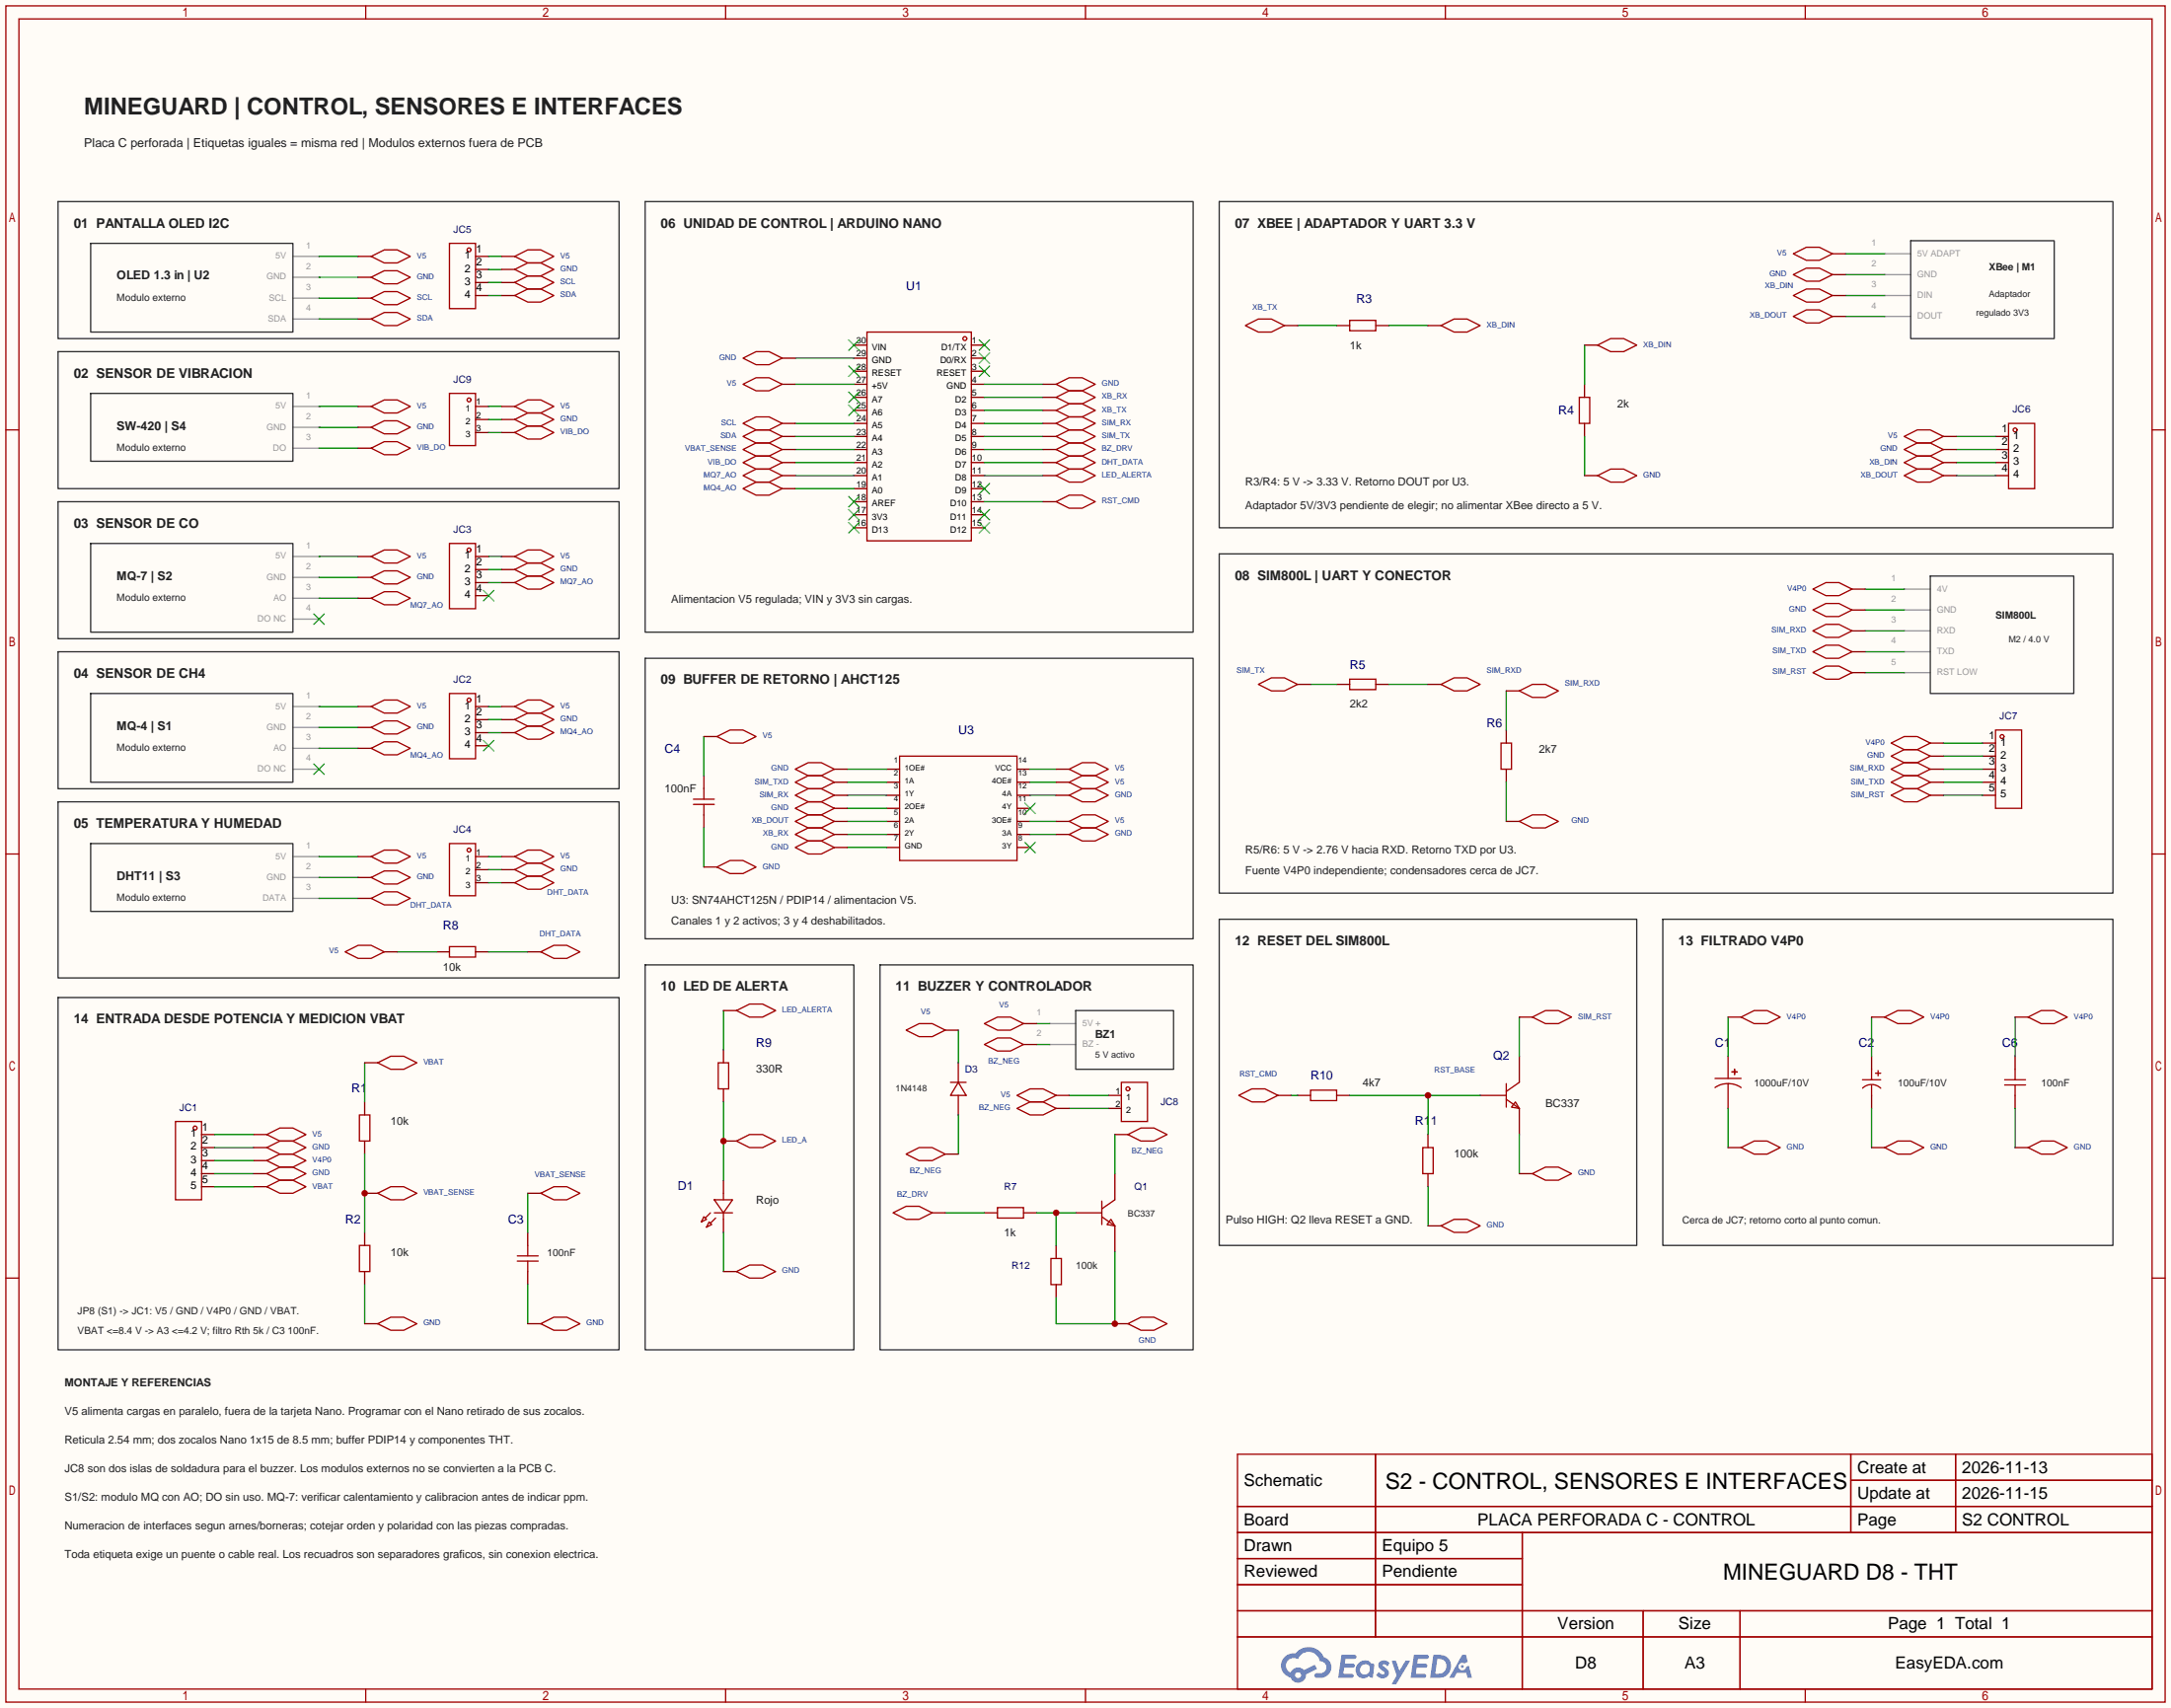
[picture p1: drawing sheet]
<svg xmlns="http://www.w3.org/2000/svg" width="423mm" height="332mm" viewBox="0 0 423 332" stroke-linecap="round" stroke-linejoin="round" font-family="sans-serif">
<path d="M0 0h422.7v332.5h-422.7z" fill="#fffcf7"/>
<g fill="none" stroke="#a10000" stroke-width=".25">
<path d="M1.1 1.1h420.4v330.2h-420.4zM3.7 3.7h415.3v325.1h-415.3zM71.2 1.1v2.6M141.3 1.1v2.6M211.3 1.1v2.6M281.4 1.1v2.6M351.5 1.1v2.6M1.1 83.7h2.6M419 83.7h2.5M1.1 166.2h2.6M419 166.2h2.5M1.1 248.8h2.6"/>
<path d="M419 248.8h2.5M240.9 283.1h178.1v45.7h-178.1zM240.9 293.2h178.1M240.9 298.3h178.1M267.8 283.1v35.5M296.4 298.3v30.5M360.3 283.1v15.2M360.3 288.2h58.7M380.7 283.1v15.2M240.9 303.4h55.5M240.9 313.6h178.1M240.9 308.5h55.5"/>
<path d="M240.9 318.6h178.1M319.9 313.6v15.2M338.8 313.6v15.2M71.2 328.8v2.5M141.3 328.8v2.5M211.3 328.8v2.5M281.4 328.8v2.5M351.5 328.8v2.5"/>
</g>
<g fill="#5487ff">
<path d="M268.7 323.5a1.3 1.3 0 0 1 1.8 .3l-.4 .6a.54 .54 0 0 0-.9-.2l.1 .2a1.58 1.58 0 0 1 1.1 1.5 1.43 1.43 0 0 1-2.5 .2l.5-.6a.64 .64 0 0 0 .5 .5 .64 .64 0 0 0 .7-.3l-.2-.3a1.35 1.35 0 0 1-.9-1.7z"/>
<path d="M270.9 323.3h.9l.6 2 1.2-2h.9l-2.7 4.5h-.9l1-1.6z"/>
<path d="M261.2 322.1h1.6a1.31 1.31 0 0 1 1.2 .2 .4 .4 0 0 1-.3 .6h-1.8l-.1 1h1.6a.4 .4 0 0 1 .4 .4 .4 .4 0 0 1-.4 .3h-1.7l-.2 1.2h.8a1.23 1.23 0 0 1 1.2 .2 .39 .39 0 0 1-.3 .6h-2.7z"/>
<path d="M275.3 322.1h1.6a1.32 1.32 0 0 1 1.2 .2 .39 .39 0 0 1-.3 .6h-1.8l-.1 1h1.6a.4 .4 0 0 1 .4 .4 .4 .4 0 0 1-.4 .3h-1.7l-.2 1.2h.8a1.23 1.23 0 0 1 1.2 .2 .39 .39 0 0 1-.3 .6h-2.7z"/>
<path d="M284.7 322.1h.7l.3 1.4-.6 .3a.75 .75 0 0 0-1.1 .3 .75 .75 0 0 0 .5 1.1 .75 .75 0 0 0 .9-.7l.5-.3 .7 2.4h-.9l-.2-.9h-1.9l-.5 .9h-.9z"/>
<path d="M279.1 322.1l-.7 4.5h1.5a2.27 2.27 0 0 0 2.6-2.3 2.27 2.27 0 0 0-2.7-2.2zM279.8 322.9a1.5 1.5 0 0 1 1.8 1.6 1.5 1.5 0 0 1-1.9 1.3h-.3z"/>
<path d="M264.5 323.8a1.6 1.6 0 0 0-.4 2.2 1.6 1.6 0 0 0 2.2 .4l.2-.1 .8 .3 .3-2.5-.2-.2-.5-.1a1.58 1.58 0 0 0-2.4 0zM265.1 324.3a.99 .99 0 0 1 1.6 .3 .99 .99 0 0 1-.9 1.4 .94 .94 0 0 1-1-.6 .94 .94 0 0 1 .3-1.1z"/>
<path d="M250.1 322.5a2.37 2.37 0 0 0 1.2 4.1 1.54 1.54 0 0 0 1.7 .9 1.54 1.54 0 0 0 1.3-1.6l2.1-1-.5-.8-2 1a1.57 1.57 0 0 0-2.6 .5 1.5 1.5 0 0 1-.8-2.1 1.5 1.5 0 0 1 2.2-.5 2.23 2.23 0 0 1 2.3-1.4 2.23 2.23 0 0 1 2 1.8 1.16 1.16 0 0 1 1.2 1.1 1.16 1.16 0 0 1-1.1 1.2h-.6a.47 .47 0 0 0-.6 .4 .47 .47 0 0 0 .4 .5 2.19 2.19 0 0 0 2.4-.8 2.19 2.19 0 0 0 .1-2.5l-1.1-.7a3.2 3.2 0 0 0-5.5-.7l-1.1 .1zM252.1 326.1a.6 .6 0 0 1 1.2 0 .6 .6 0 0 1-1.2 0z"/>
<circle cx="284.7" cy="324.4" r=".28"/>
</g>
<g fill="none" stroke="#a10000" stroke-width=".25">
<path d="M87.5 47.4h5.1v12.7h-5.1zM87.5 76.6h5.1v10.1h-5.1zM168.8 64.6h20.3v40.7h-20.3zM262.8 62.4h5v2h-5zM307.5 77.3h2v5.1h-2zM391 82.4h5.1v12.7h-5.1zM87.5 105.8h5.1v12.7h-5.1zM87.5 135h5.1v12.7h-5.1zM262.8 132.2h5v2h-5zM135 156.6h4.1M135 155.6h4.1M137 153.5v2.1"/>
<path d="M137 156.6v2M175.1 147.2h22.9v20.3h-22.9zM292.2 144.7h2.1v5h-2.1zM388.5 142.1h5.1v15.3h-5.1zM87.5 164.2h5.1v10.2h-5.1zM87.5 184.3h5.1v2h-5.1zM34.2 218.3h5v15.3h-5zM70 217h2v5.1h-2zM139.8 206.9h2.1v5.1h-2.1zM185 210.7h3.1M186.6 210.7l1.5 2.5h-3.1zM218.3 210.7h5.1v7.6h-5.1z"/>
<path d="M255.1 212.2h5.1v2h-5.1zM293.2 214l2.6 1.8M293.2 210.9v4.6M295 214.5l.8 1.3-1.5-.3zM295.8 210.7l-2.6 1.8M333.9 211.7a4.6 4.6 0 0 1 5.1 0M333.9 209.9h5.1M337.2 208.7h1zM337.7 208.2v1zM362.6 210.2h3.5M362.6 211.8a2.54 2.54 0 0 1 3.5 0M364.4 208.2v2"/>
<path d="M364.4 211.2v2M365.1 208.9h1M365.6 208.4v1M390.3 210.2h4M390.3 211.2h4M392.3 208.2v2M392.3 211.2v2M137 236.9l.5 .5-1 .5zM138 237.9l.6 .5-1.1 .5zM138.3 236.1l-1 1M139.1 233.6h3.5l-1.8 2.5zM139.1 236.1h3.5"/>
<path d="M139.3 237.1l-1 1M140.8 232.3v1.3M140.8 236.1v1.3M194.2 235.1h5.1v2h-5.1zM214.5 236.9l2.5 1.7M214.5 233.8v4.6M216.3 237.4l.7 1.2-1.5-.2zM217 233.6l-2.5 1.7M277 223.4h2v5.1h-2zM70 242.4h2v5.1h-2zM100.7 245.5h4.1M100.7 244.5h4.1"/>
<path d="M102.7 242.4v2.1M102.7 245.5v2M204.6 245h2v5.1h-2z"/>
<circle cx="91.3" cy="48.6" r=".38"/>
<circle cx="91.3" cy="77.9" r=".38"/>
<circle cx="187.8" cy="65.9" r=".38"/>
<circle cx="392.3" cy="83.7" r=".38"/>
<circle cx="91.3" cy="107.1" r=".38"/>
<circle cx="91.3" cy="136.3" r=".38"/>
<circle cx="389.8" cy="143.4" r=".38"/>
<circle cx="91.3" cy="165.5" r=".38"/>
<circle cx="38" cy="219.6" r=".38"/>
<circle cx="219.6" cy="212" r=".38"/>
</g>
<g fill="none" stroke="#870000" stroke-width=".25">
<path d="M92.6 49.9h2.5M92.6 52.5h2.5M92.6 55h2.5M92.6 57.5h2.5M92.6 79.1h2.5M166.2 67.2h2.6M166.2 69.7h2.6M166.2 72.3h2.6M166.2 74.8h2.6M166.2 77.3h2.6M166.2 79.9h2.6M189.1 67.2h2.5"/>
<path d="M189.1 69.7h2.5M189.1 72.3h2.5M189.1 74.8h2.5M189.1 77.3h2.5M189.1 79.9h2.5M260.2 63.4h2.6M267.8 63.4h2.6M308.5 74.8v2.5M92.6 81.7h2.5M92.6 84.2h2.5M166.2 82.4h2.6M166.2 85h2.6"/>
<path d="M166.2 87.5h2.6M166.2 90h2.6M166.2 92.6h2.6M166.2 95.1h2.6M166.2 97.7h2.6M189.1 82.4h2.5M189.1 85h2.5M189.1 87.5h2.5M189.1 90h2.5M189.1 92.6h2.5M189.1 95.1h2.5M189.1 97.7h2.5"/>
<path d="M308.5 82.4v2.6M388.5 85h2.5M388.5 87.5h2.5M388.5 90h2.5M388.5 92.6h2.5M92.6 108.3h2.5M92.6 110.9h2.5M92.6 113.4h2.5M92.6 116h2.5M166.2 100.2h2.6M166.2 102.7h2.6M189.1 100.2h2.5"/>
<path d="M189.1 102.7h2.5M92.6 137.5h2.5M260.2 133.2h2.6M267.8 133.2h2.6M92.6 140.1h2.5M92.6 142.6h2.5M92.6 145.2h2.5M137 151v2.5M137 158.6v2.6M172.6 149.7h2.5M172.6 152.3h2.5M172.6 154.8h2.5"/>
<path d="M172.6 157.4h2.5M172.6 159.9h2.5M198 149.7h2.5M198 152.3h2.5M198 154.8h2.5M198 157.4h2.5M198 159.9h2.5M293.2 142.1v2.6M293.2 149.7v2.6M386 144.7h2.5M386 147.2h2.5M386 149.7h2.5"/>
<path d="M386 152.3h2.5M386 154.8h2.5M92.6 166.8h2.5M92.6 169.3h2.5M92.6 171.8h2.5M172.6 162.4h2.5M172.6 165h2.5M198 162.4h2.5M198 165h2.5M85 185.3h2.5M92.6 185.3h2.5M71 214.5v2.5"/>
<path d="M140.8 204.3v2.6M140.8 212v2.5M186.6 206.9v3.8M186.6 213.2v3.8M215.8 213.2h2.5M215.8 215.8h2.5M252.6 213.2h2.5M260.2 213.2h2.6M288.2 213.2h5M295.8 205.6v5.1M295.8 215.8v5.1M336.4 205.6v4.3"/>
<path d="M336.4 210.9v4.9M364.4 205.6v2.6M364.4 213.2v2.6M392.3 205.6v2.6M392.3 213.2v2.6M39.2 220.9h2.6M39.2 223.4h2.6M39.2 225.9h2.6M39.2 228.5h2.6M39.2 231h2.6M71 222.1v2.6M71 239.9v2.5"/>
<path d="M102.7 239.9v2.5M140.8 229.7v2.6M140.8 237.4v2.5M191.6 236.1h2.6M199.3 236.1h2.5M209.4 236.1h5.1M217 228.5v5.1M217 238.6v5.1M278 220.9v2.5M278 228.5v2.5M71 247.5v2.6M102.7 247.5v2.6"/>
<path d="M205.6 242.4v2.6M205.6 250.1v2.5"/>
</g>
<g fill="none" stroke="#3c3" stroke-width=".25">
<path d="M165.2 78.9l2.1 2M165.2 76.3l2.1 2.1M165.2 71.2l2.1 2.1M165.2 66.2l2.1 2M167.3 78.9l-2.1 2M167.3 76.3l-2.1 2.1M167.3 71.2l-2.1 2.1M167.3 66.2l-2.1 2M190.6 66.2l2.1 2M190.6 68.7l2.1 2M190.6 71.2l2.1 2.1M192.7 66.2l-2.1 2"/>
<path d="M192.7 68.7l-2.1 2M192.7 71.2l-2.1 2.1M165.2 99.2l2.1 2M165.2 96.6l2.1 2.1M167.3 96.6l-2.1 2.1M167.3 99.2l-2.1 2M190.6 94.1l2.1 2M190.6 99.2l2.1 2M192.7 94.1l-2.1 2M192.7 99.2l-2.1 2M61.1 119.5l2 2M63.1 119.5l-2 2"/>
<path d="M94.1 114.9l2 2.1M96.1 114.9l-2 2.1M165.2 101.7l2.1 2.1M167.3 101.7l-2.1 2.1M190.6 101.7l2.1 2.1M192.7 101.7l-2.1 2.1M61.1 148.7l2 2M63.1 148.7l-2 2M94.1 144.1l2 2.1M96.1 144.1l-2 2.1M199.5 156.3l2 2.1M201.5 156.3l-2 2.1"/>
<path d="M199.5 164l2 2M201.5 164l-2 2"/>
</g>
<g fill="none" stroke="#999" stroke-width=".25">
<path d="M57 49.9h5.1M57 54h5.1M57 58h5.1M62.1 49.9h.1M62.1 54h.1M62.1 58h.1M366.9 49.4h.1M366.9 53.5h.1M366.9 57.5h.1M366.9 49.4h5.1M366.9 53.5h5.1M366.9 57.5h5.1"/>
<path d="M57 62.1h5.1M57 79.1h5.1M62.1 62.1h.1M62.1 79.1h.1M366.9 61.6h.1M366.9 61.6h5.1M57 83.2h5.1M57 87.2h5.1M62.1 83.2h.1M62.1 87.2h.1M57 108.3h5.1M57 112.4h5.1"/>
<path d="M57 116.5h5.1M62.1 108.3h.1M62.1 112.4h.1M62.1 116.5h.1M370.7 114.7h.1M370.7 118.7h.1M370.7 114.7h5.1M370.7 118.7h5.1M57 120.5h5.1M57 137.5h5.1M62.1 120.5h.1M62.1 137.5h.1"/>
<path d="M370.7 122.8h.1M370.7 126.9h.1M370.7 130.9h.1M370.7 122.8h5.1M370.7 126.9h5.1M370.7 130.9h5.1M57 141.6h5.1M57 145.7h5.1M57 149.7h5.1M62.1 141.6h.1M62.1 145.7h.1M62.1 149.7h.1"/>
<path d="M57 166.8h5.1M57 170.8h5.1M57 174.9h5.1M62.1 166.8h.1M62.1 170.8h.1M62.1 174.9h.1M204.3 199.3h.1M204.3 199.3h5.1M204.3 203.3h.1M204.3 203.3h5.1"/>
</g>
<g fill="none" stroke="#008700" stroke-width=".25">
<path d="M380.9 90h7.6M363.1 122.8h7.6M165 159.9h7.6M200.5 152.3h5.1M293.2 152.3v7.6M137 161.2v7.6M165 165h7.6M165 162.4h7.6M200.5 162.4h5.1M364.4 198v7.6M186.6 217v7.7M201.8 203.3h2.5"/>
<path d="M262.8 213.2h25.4M278 213.2v7.7M364.4 215.8v7.6M41.8 231h7.6M184 236.1h7.6"/>
</g>
<circle cx="278" cy="213.2" r=".63" fill="#c00"/>
<g fill="none" stroke="#008700" stroke-width=".25">
<path d="M359.3 49.4h7.6M359.3 57.5h7.6M359.3 53.5h7.6M154.8 69.7h11.4M154.8 74.8h11.4M191.6 79.9h11.5M191.6 77.3h11.5M252.6 63.4h7.6M359.3 61.6h7.6M154.8 92.6h11.4M154.8 87.5h11.4M154.8 82.4h11.4"/>
<path d="M154.8 90h11.4M154.8 85h11.4M154.8 95.1h11.4M191.6 92.6h11.5M191.6 87.5h11.5M191.6 82.4h11.5M191.6 90h11.5M191.6 85h11.5M191.6 97.7h11.5M380.9 92.6h7.6M380.9 87.5h7.6M363.1 114.7h7.6"/>
<path d="M363.1 118.7h7.6M255.1 133.2h5.1M270.4 133.2h7.6M293.2 134.5v7.6M363.1 126.9h7.6M363.1 130.9h7.6M137 143.4v7.6M165 152.3h7.6M165 149.7h7.6M165 154.8h7.6M165 157.4h7.6M200.5 149.7h5.1"/>
<path d="M200.5 154.8h5.1M200.5 159.9h5.1M378.3 147.2h7.7M62.1 166.8h7.6M62.1 174.9h7.6M95.1 166.8h2.6M95.1 185.3h7.6M201.8 199.3h2.5M295.8 198v7.6M71 206.9v7.6M140.8 214.5v15.2M186.6 200.5v6.4"/>
<path d="M208.2 213.2h7.6M140.8 239.9v7.6M201.8 236.1h7.6M205.6 236.1v6.3M217 220.9v7.6M295.8 220.9v7.6M102.7 250.1v7.6M217 243.7v14h-11.4v-5.1"/>
</g>
<circle cx="205.6" cy="236.1" r=".63" fill="#c00"/>
<g fill="none" stroke="#008700" stroke-width=".25">
<path d="M62.1 58h7.6M62.1 49.9h7.6M62.1 54h7.6M95.1 55h2.6M95.1 57.5h2.6M95.1 52.5h2.6M95.1 49.9h2.6M62.1 79.1h7.6M62.1 62.1h7.6M95.1 79.1h2.6M191.6 74.8h11.5M270.4 63.4h7.6"/>
<path d="M308.5 67.2v7.6M62.1 87.2h7.6M62.1 83.2h7.6M95.1 81.7h2.6M95.1 84.2h2.6M308.5 85v7.6M380.9 85h7.6M62.1 116.5h7.6M62.1 108.3h7.6M62.1 112.4h7.6M95.1 110.9h2.6M95.1 108.3h2.6"/>
<path d="M95.1 113.4h2.6M62.1 137.5h7.6M95.1 137.5h2.6M62.1 145.7h7.6M62.1 141.6h7.6M95.1 140.1h2.6M95.1 142.6h2.6M378.3 144.7h7.7M378.3 149.7h7.7M378.3 154.8h7.7M378.3 152.3h7.7M62.1 170.8h7.6"/>
<path d="M95.1 169.3h2.6M95.1 171.8h2.6M77.3 185.3h7.7M140.8 196.7v7.6M336.4 198v7.6M392.3 198v7.6M208.2 215.8h7.6M251.3 213.2h1.3M336.4 215.8v7.6M392.3 215.8v7.6M41.8 220.9h7.6M41.8 225.9h7.6"/>
<path d="M41.8 223.4h7.6M41.8 228.5h7.6M71 224.7v15.2M102.7 232.3v7.6M278 231v7.6M71 250.1v7.6"/>
</g>
<g fill="none" stroke="#303030" stroke-width=".25">
<path d="M11.3 39.2h109.2v26.7h-109.2zM125.6 39.2h106.7v83.9h-106.7zM237.4 39.2h174v63.5h-174zM17.7 47.4h39.3v17.2h-39.3zM372 46.9h27.9v19h-27.9zM11.3 68.5h109.2v26.6h-109.2zM17.7 76.6h39.3v13.2h-39.3zM11.3 97.7h109.2v26.6h-109.2zM17.7 105.8h39.3v17.3h-39.3zM237.4 107.8h174v66.1h-174zM375.8 112.1h27.9v22.9h-27.9zM11.3 126.9h109.2v26.6h-109.2z"/>
<path d="M17.7 135h39.3v17.3h-39.3zM125.6 128.1h106.7v54.7h-106.7zM11.3 156.1h109.2v34.3h-109.2zM17.7 164.2h39.3v13.2h-39.3zM237.4 178.9h81.2v63.5h-81.2zM323.7 178.9h87.7v63.5h-87.7zM11.3 194.2h109.2v68.6h-109.2zM125.6 187.8h40.6v75h-40.6zM171.3 187.8h61v75h-61zM209.4 196.7h19.1v11.5h-19.1z"/>
</g>
<g fill="none" stroke="#870000" stroke-width=".25">
<path d="M69.7 49.9h2.6M69.7 54h2.6M69.7 58h2.6M97.7 49.9h2.5M97.7 52.5h2.5M97.7 55h2.5M97.7 57.5h2.5M356.7 57.5h2.6M356.7 49.4h2.6M356.7 53.5h2.6M69.7 62.1h2.6M69.7 79.1h2.6"/>
<path d="M97.7 79.1h2.5M152.3 74.8h2.5M152.3 69.7h2.5M203.1 74.8h2.5M203.1 77.3h2.5M203.1 79.9h2.5M250.1 63.4h2.5M278 63.4h2.5M308.5 67.2h2.5M356.7 61.6h2.6M69.7 83.2h2.6M69.7 87.2h2.6"/>
<path d="M97.7 81.7h2.5M97.7 84.2h2.5M152.3 82.4h2.5M152.3 87.5h2.5M152.3 90h2.5M152.3 92.6h2.5M152.3 95.1h2.5M203.1 82.4h2.5M203.1 85h2.5M203.1 87.5h2.5M203.1 90h2.5M203.1 92.6h2.5"/>
<path d="M203.1 97.7h2.5M308.5 92.6h2.5M378.3 85h2.6M378.3 87.5h2.6M378.3 90h2.6M378.3 92.6h2.6M69.7 108.3h2.6M69.7 112.4h2.6M69.7 116.5h2.6M97.7 108.3h2.5M97.7 110.9h2.5M97.7 113.4h2.5"/>
<path d="M360.6 114.7h2.5M360.6 118.7h2.5M69.7 137.5h2.6M97.7 137.5h2.5M252.6 133.2h2.5M278 133.2h2.5M293.2 134.5h2.6M360.6 122.8h2.5M360.6 126.9h2.5M360.6 130.9h2.5M69.7 141.6h2.6M69.7 145.7h2.6"/>
<path d="M97.7 140.1h2.5M97.7 142.6h2.5M137 143.4h2.6M162.4 159.9h2.6M162.4 149.7h2.6M162.4 152.3h2.6M162.4 154.8h2.6M162.4 157.4h2.6M205.6 159.9h2.6M205.6 149.7h2.6M205.6 152.3h2.6M205.6 154.8h2.6"/>
<path d="M293.2 159.9h2.6M375.8 144.7h2.5M375.8 147.2h2.5M375.8 149.7h2.5M375.8 152.3h2.5M375.8 154.8h2.5M69.7 166.8h2.6M69.7 170.8h2.6M69.7 174.9h2.6M97.7 166.8h2.5M97.7 169.3h2.5M97.7 171.8h2.5"/>
<path d="M137 168.8h2.6M162.4 162.4h2.6M162.4 165h2.6M205.6 162.4h2.6M74.8 185.3h2.5M102.7 185.3h2.6M140.8 222.1h2.6"/>
</g>
<g fill="none" stroke="#a10000" stroke-width=".25">
<path d="M72.3 49.9l2.5-1.3h2.5l2.6 1.3-2.6 1.3h-2.5zM72.3 54l2.5-1.3h2.5l2.6 1.3-2.6 1.2h-2.5zM72.3 58l2.5-1.2h2.5l2.6 1.2-2.6 1.3h-2.5zM100.2 49.9l2.5-1.3h2.6l2.5 1.3-2.5 1.3h-2.6zM100.2 52.5l2.5-1.3h2.6l2.5 1.3-2.5 1.2h-2.6zM100.2 55l2.5-1.3h2.6l2.5 1.3-2.5 1.3h-2.6zM100.2 57.5l2.5-1.2h2.6l2.5 1.2-2.5 1.3h-2.6zM349.1 49.4l2.6-1.3h2.5l2.5 1.3-2.5 1.3h-2.5zM349.1 53.5l2.6-1.3h2.5l2.5 1.3-2.5 1.2h-2.5zM349.1 57.5l2.6-1.2h2.5l2.5 1.2-2.5 1.3h-2.5zM72.3 62.1l2.5-1.3h2.5l2.6 1.3-2.6 1.3h-2.5zM72.3 79.1l2.5-1.2h2.5l2.6 1.2-2.6 1.3h-2.5z"/>
<path d="M100.2 79.1l2.5-1.2h2.6l2.5 1.2-2.5 1.3h-2.6zM144.7 74.8l2.5-1.3h2.5l2.6 1.3-2.6 1.3h-2.5zM144.7 69.7l2.5-1.2h2.5l2.6 1.2-2.6 1.3h-2.5zM205.6 74.8l2.6-1.3h2.5l2.5 1.3-2.5 1.3h-2.5zM205.6 77.3l2.6-1.2h2.5l2.5 1.2-2.5 1.3h-2.5zM205.6 79.9l2.6-1.3h2.5l2.5 1.3-2.5 1.3h-2.5zM242.4 63.4l2.6-1.3h2.5l2.6 1.3-2.6 1.2h-2.5zM280.5 63.4l2.6-1.3h2.5l2.6 1.3-2.6 1.2h-2.5zM311 67.2l2.6-1.3h2.5l2.5 1.3-2.5 1.3h-2.5zM349.1 61.6l2.6-1.3h2.5l2.5 1.3-2.5 1.3h-2.5zM72.3 83.2l2.5-1.3h2.5l2.6 1.3-2.6 1.3h-2.5zM72.3 87.2l2.5-1.2h2.5l2.6 1.2-2.6 1.3h-2.5z"/>
<path d="M100.2 81.7l2.5-1.3h2.6l2.5 1.3-2.5 1.2h-2.6zM100.2 84.2l2.5-1.3h2.6l2.5 1.3-2.5 1.3h-2.6zM144.7 95.1l2.5-1.2h2.5l2.6 1.2-2.6 1.3h-2.5zM144.7 92.6l2.5-1.3h2.5l2.6 1.3-2.6 1.3h-2.5zM144.7 90l2.5-1.2h2.5l2.6 1.2-2.6 1.3h-2.5zM144.7 87.5l2.5-1.3h2.5l2.6 1.3-2.6 1.3h-2.5zM144.7 82.4l2.5-1.2h2.5l2.6 1.2-2.6 1.3h-2.5zM205.6 82.4l2.6-1.2h2.5l2.5 1.2-2.5 1.3h-2.5zM205.6 85l2.6-1.3h2.5l2.5 1.3-2.5 1.2h-2.5zM205.6 87.5l2.6-1.3h2.5l2.5 1.3-2.5 1.3h-2.5zM205.6 90l2.6-1.2h2.5l2.5 1.2-2.5 1.3h-2.5zM205.6 92.6l2.6-1.3h2.5l2.5 1.3-2.5 1.3h-2.5z"/>
<path d="M205.6 97.7l2.6-1.3h2.5l2.5 1.3-2.5 1.2h-2.5zM311 92.6l2.6-1.3h2.5l2.5 1.3-2.5 1.3h-2.5zM370.7 85l2.6-1.3h2.5l2.5 1.3-2.5 1.2h-2.5zM370.7 87.5l2.6-1.3h2.5l2.5 1.3-2.5 1.3h-2.5zM370.7 90l2.6-1.2h2.5l2.5 1.2-2.5 1.3h-2.5zM370.7 92.6l2.6-1.3h2.5l2.5 1.3-2.5 1.3h-2.5zM72.3 108.3l2.5-1.2h2.5l2.6 1.2-2.6 1.3h-2.5zM72.3 112.4l2.5-1.3h2.5l2.6 1.3-2.6 1.3h-2.5zM72.3 116.5l2.5-1.3h2.5l2.6 1.3-2.6 1.2h-2.5zM100.2 108.3l2.5-1.2h2.6l2.5 1.2-2.5 1.3h-2.6zM100.2 110.9l2.5-1.3h2.6l2.5 1.3-2.5 1.2h-2.6zM100.2 113.4l2.5-1.3h2.6l2.5 1.3-2.5 1.3h-2.6z"/>
<path d="M352.9 114.7l2.6-1.3h2.5l2.6 1.3-2.6 1.3h-2.5zM352.9 118.7l2.6-1.2h2.5l2.6 1.2-2.6 1.3h-2.5zM72.3 137.5l2.5-1.2h2.5l2.6 1.2-2.6 1.3h-2.5zM100.2 137.5l2.5-1.2h2.6l2.5 1.2-2.5 1.3h-2.6zM245 133.2l2.5-1.2h2.6l2.5 1.2-2.5 1.3h-2.6zM280.5 133.2l2.6-1.2h2.5l2.6 1.2-2.6 1.3h-2.5zM295.8 134.5l2.5-1.3h2.6l2.5 1.3-2.5 1.3h-2.6zM352.9 122.8l2.6-1.3h2.5l2.6 1.3-2.6 1.3h-2.5zM352.9 126.9l2.6-1.3h2.5l2.6 1.3-2.6 1.2h-2.5zM352.9 130.9l2.6-1.2h2.5l2.6 1.2-2.6 1.3h-2.5zM72.3 141.6l2.5-1.3h2.5l2.6 1.3-2.6 1.3h-2.5zM72.3 145.7l2.5-1.3h2.5l2.6 1.3-2.6 1.2h-2.5z"/>
<path d="M100.2 140.1l2.5-1.3h2.6l2.5 1.3-2.5 1.3h-2.6zM100.2 142.6l2.5-1.2h2.6l2.5 1.2-2.5 1.3h-2.6zM139.6 143.4l2.5-1.3h2.6l2.5 1.3-2.5 1.3h-2.6zM154.8 149.7l2.6-1.2h2.5l2.5 1.2-2.5 1.3h-2.5zM154.8 152.3l2.6-1.3h2.5l2.5 1.3-2.5 1.2h-2.5zM154.8 154.8l2.6-1.3h2.5l2.5 1.3-2.5 1.3h-2.5zM154.8 157.4l2.6-1.3h2.5l2.5 1.3-2.5 1.2h-2.5zM154.8 159.9l2.6-1.3h2.5l2.5 1.3-2.5 1.3h-2.5zM208.2 159.9l2.5-1.3h2.5l2.6 1.3-2.6 1.3h-2.5zM208.2 154.8l2.5-1.3h2.5l2.6 1.3-2.6 1.3h-2.5zM208.2 152.3l2.5-1.3h2.5l2.6 1.3-2.6 1.2h-2.5zM208.2 149.7l2.5-1.2h2.5l2.6 1.2-2.6 1.3h-2.5z"/>
<path d="M295.8 159.9l2.5-1.3h2.6l2.5 1.3-2.5 1.3h-2.6zM368.2 144.7l2.5-1.3h2.6l2.5 1.3-2.5 1.2h-2.6zM368.2 147.2l2.5-1.3h2.6l2.5 1.3-2.5 1.3h-2.6zM368.2 149.7l2.5-1.2h2.6l2.5 1.2-2.5 1.3h-2.6zM368.2 152.3l2.5-1.3h2.6l2.5 1.3-2.5 1.2h-2.6zM368.2 154.8l2.5-1.3h2.6l2.5 1.3-2.5 1.3h-2.6zM72.3 166.8l2.5-1.3h2.5l2.6 1.3-2.6 1.2h-2.5zM72.3 170.8l2.5-1.3h2.5l2.6 1.3-2.6 1.3h-2.5zM72.3 174.9l2.5-1.3h2.5l2.6 1.3-2.6 1.2h-2.5zM100.2 166.8l2.5-1.3h2.6l2.5 1.3-2.5 1.2h-2.6zM100.2 169.3l2.5-1.3h2.6l2.5 1.3-2.5 1.3h-2.6zM100.2 171.8l2.5-1.2h2.6l2.5 1.2-2.5 1.3h-2.6z"/>
<path d="M139.6 168.8l2.5-1.3h2.6l2.5 1.3-2.5 1.3h-2.6zM154.8 162.4l2.6-1.2h2.5l2.5 1.2-2.5 1.3h-2.5zM154.8 165l2.6-1.3h2.5l2.5 1.3-2.5 1.2h-2.5zM208.2 162.4l2.5-1.2h2.5l2.6 1.2-2.6 1.3h-2.5zM67.2 185.3l2.5-1.3h2.6l2.5 1.3-2.5 1.3h-2.6zM105.3 185.3l2.5-1.3h2.6l2.5 1.3-2.5 1.3h-2.6z"/>
</g>
<circle cx="140.8" cy="222.1" r=".63" fill="#c00"/>
<path d="M143.4 196.7l2.5-1.2h2.6l2.5 1.2-2.5 1.3h-2.6zM143.4 222.1l2.5-1.2h2.6l2.5 1.2-2.5 1.3h-2.6zM219.6 220.9l2.5-1.3h2.6l2.5 1.3-2.5 1.2h-2.6zM143.4 247.5l2.5-1.2h2.6l2.5 1.2-2.5 1.3h-2.6z" fill="none" stroke="#a10000" stroke-width=".25"/>
<path d="M140.8 196.7h2.6M217 220.9h2.6M140.8 247.5h2.6M217 257.7h2.6" fill="none" stroke="#870000" stroke-width=".25"/>
<circle cx="217" cy="257.7" r=".63" fill="#c00"/>
<g fill="none" stroke="#a10000" stroke-width=".25">
<path d="M191.6 199.3l2.6-1.3h2.5l2.6 1.3-2.6 1.2h-2.5zM298.3 198l2.6-1.3h2.5l2.5 1.3-2.5 1.3h-2.5zM339 198l2.5-1.3h2.5l2.6 1.3-2.6 1.3h-2.5zM366.9 198l2.5-1.3h2.6l2.5 1.3-2.5 1.3h-2.6zM394.8 198l2.6-1.3h2.5l2.6 1.3-2.6 1.3h-2.5zM176.4 200.5l2.5-1.2h2.6l2.5 1.2-2.5 1.3h-2.6zM191.6 203.3l2.6-1.2h2.5l2.6 1.2-2.6 1.3h-2.5zM198 213.2l2.5-1.2h2.6l2.5 1.2-2.5 1.3h-2.6zM198 215.8l2.5-1.3h2.6l2.5 1.3-2.5 1.2h-2.6zM51.9 220.9l2.6-1.3h2.5l2.6 1.3-2.6 1.2h-2.5zM51.9 223.4l2.6-1.3h2.5l2.6 1.3-2.6 1.3h-2.5zM51.9 225.9l2.6-1.2h2.5l2.6 1.2-2.6 1.3h-2.5z"/>
<path d="M51.9 228.5l2.6-1.3h2.5l2.6 1.3-2.6 1.2h-2.5zM51.9 231l2.6-1.3h2.5l2.6 1.3-2.6 1.3h-2.5zM176.4 224.7l2.5-1.3h2.6l2.5 1.3-2.5 1.2h-2.6zM280.5 238.6l2.6-1.2h2.5l2.6 1.2-2.6 1.3h-2.5zM298.3 228.5l2.6-1.3h2.5l2.5 1.3-2.5 1.2h-2.5zM339 223.4l2.5-1.3h2.5l2.6 1.3-2.6 1.3h-2.5zM366.9 223.4l2.5-1.3h2.6l2.5 1.3-2.5 1.3h-2.6zM394.8 223.4l2.6-1.3h2.5l2.6 1.3-2.6 1.3h-2.5zM219.6 257.7l2.5-1.3h2.6l2.5 1.3-2.5 1.3h-2.6z"/>
</g>
<g fill="none" stroke="#870000" stroke-width=".25">
<path d="M199.3 199.3h2.5M295.8 198h2.5M336.4 198h2.6M364.4 198h2.5M392.3 198h2.5M184 200.5h2.6M199.3 203.3h2.5M205.6 213.2h2.6M205.6 215.8h2.6M49.4 228.5h2.5M49.4 223.4h2.5M49.4 220.9h2.5"/>
<path d="M49.4 225.9h2.5M49.4 231h2.5M71 232.3h2.5M184 224.7h2.6M278 238.6h2.5M295.8 228.5h2.5M336.4 223.4h2.6M364.4 223.4h2.5M392.3 223.4h2.5"/>
</g>
<circle cx="71" cy="232.3" r=".63" fill="#c00"/>
<path d="M144.7 85l2.5-1.3h2.5l2.6 1.3-2.6 1.2h-2.5zM73.5 206.9l2.6-1.3h2.5l2.6 1.3-2.6 1.3h-2.5zM241.2 213.2l2.5-1.2h2.6l2.5 1.2-2.5 1.3h-2.6zM73.5 232.3l2.6-1.3h2.5l2.6 1.3-2.6 1.3h-2.5zM105.3 232.3l2.5-1.3h2.6l2.5 1.3-2.5 1.3h-2.6zM173.9 236.1l2.5-1.3h2.5l2.6 1.3-2.6 1.3h-2.5zM73.5 257.7l2.6-1.3h2.5l2.6 1.3-2.6 1.3h-2.5zM105.3 257.7l2.5-1.3h2.6l2.5 1.3-2.5 1.3h-2.6z" fill="none" stroke="#a10000" stroke-width=".25"/>
<path d="M152.3 85h2.5M71 206.9h2.5M248.8 213.2h2.5M102.7 232.3h2.6M181.5 236.1h2.5M71 257.7h2.5M102.7 257.7h2.6" fill="none" stroke="#870000" stroke-width=".25"/>
<text font-size="4.6" fill="#202020" x="16.4" y="22.2">MINEGUARD | CONTROL, SENSORES E INTERFACES</text>
<g font-size="4.4">
<text x="269.7" y="289.8">S2 - CONTROL, SENSORES E INTERFACES</text>
<text x="335.4" y="307.6">MINEGUARD D8 - THT</text>
</g>
<g font-size="3.3">
<text x="361.6" y="286.7">Create at</text>
<text x="382" y="286.7">2026-11-13</text>
<text x="242.2" y="289.3">Schematic</text>
<text x="361.6" y="291.8">Update at</text>
<text x="382" y="291.8">2026-11-15</text>
<text x="242.2" y="296.9">Board</text>
<text x="287.6" y="296.9">PLACA PERFORADA C - CONTROL</text>
<text x="361.6" y="296.9">Page</text>
<text x="382" y="296.9">S2 CONTROL</text>
<text x="242.2" y="302">Drawn</text>
<text x="269" y="302">Equipo 5</text>
<text x="242.2" y="307">Reviewed</text>
<text x="269" y="307">Pendiente</text>
<text x="303.2" y="317.2">Version</text>
<text x="326.8" y="317.2">Size</text>
<text x="367.5" y="317.2">Page 1 Total 1</text>
<text x="306.7" y="324.8">D8</text>
<text x="328" y="324.8">A3</text>
<text x="369" y="324.8">EasyEDA.com</text>
</g>
<g font-size="2.6" fill="#202020">
<text x="14.4" y="44.3">01 PANTALLA OLED I2C</text>
<text x="128.7" y="44.3">06 UNIDAD DE CONTROL | ARDUINO NANO</text>
<text x="240.4" y="44.3">07 XBEE | ADAPTADOR Y UART 3.3 V</text>
<text x="14.4" y="73.5">02 SENSOR DE VIBRACION</text>
<text x="14.4" y="102.7">03 SENSOR DE CO</text>
<text x="240.4" y="112.9">08 SIM800L | UART Y CONECTOR</text>
<text x="14.4" y="131.9">04 SENSOR DE CH4</text>
<text x="128.7" y="133.2">09 BUFFER DE RETORNO | AHCT125</text>
<text x="14.4" y="161.1">05 TEMPERATURA Y HUMEDAD</text>
<text x="240.4" y="184">12 RESET DEL SIM800L</text>
<text x="326.8" y="184">13 FILTRADO V4P0</text>
<text x="128.7" y="192.9">10 LED DE ALERTA</text>
<text x="174.4" y="192.9">11 BUZZER Y CONTROLADOR</text>
<text x="14.4" y="199.2">14 ENTRADA DESDE POTENCIA Y MEDICION VBAT</text>
</g>
<g font-size="2.4" fill="#202020">
<text x="16.4" y="28.5">Placa C perforada | Etiquetas iguales = misma red | Modulos externos fuera de PCB</text>
<text x="22.7" y="54.4">OLED 1.3 in | U2</text>
<text x="22.7" y="83.7">SW-420 | S4</text>
<text x="22.7" y="112.9">MQ-7 | S2</text>
<text x="22.7" y="142.1">MQ-4 | S1</text>
<text x="22.7" y="171.3">DHT11 | S3</text>
</g>
<g font-size="2.4" fill="#000080">
<text x="176.4" y="56.5">U1</text>
<text x="264" y="59">R3</text>
<text x="303.4" y="80.6">R4</text>
<text x="262.8" y="130.1">R5</text>
<text x="186.6" y="142.8">U3</text>
<text x="289.4" y="141.6">R6</text>
<text x="129.4" y="146.6">C4</text>
<text x="86.2" y="180.9">R8</text>
<text x="147.2" y="203.8">R9</text>
<text x="333.9" y="203.8">C1</text>
<text x="361.8" y="203.8">C2</text>
<text x="389.8" y="203.8">C6</text>
<text x="290.7" y="206.3">Q2</text>
<text x="68.5" y="212.7">R1</text>
<text x="255.1" y="210.1">R10</text>
<text x="275.5" y="219">R11</text>
<text x="132" y="231.7">D1</text>
<text x="67.2" y="238.1">R2</text>
<text x="98.9" y="238.1">C3</text>
</g>
<g font-size="2.2" fill="#202020">
<text x="262.8" y="67.9">1k</text>
<text x="314.8" y="79.3">2k</text>
<text x="242.4" y="94.6">R3/R4: 5 V -&gt; 3.33 V. Retorno DOUT por U3.</text>
<text x="242.4" y="99.2">Adaptador 5V/3V3 pendiente de elegir; no alimentar XBee directo a 5 V.</text>
<text x="130.7" y="117.4">Alimentacion V5 regulada; VIN y 3V3 sin cargas.</text>
<text x="262.8" y="137.8">2k2</text>
<text x="299.6" y="146.6">2k7</text>
<text x="129.4" y="154.3">100nF</text>
<text x="242.4" y="166.2">R5/R6: 5 V -&gt; 2.76 V hacia RXD. Retorno TXD por U3.</text>
<text x="242.4" y="170.3">Fuente V4P0 independiente; condensadores cerca de JC7.</text>
<text x="130.7" y="179.9">Canales 1 y 2 activos; 3 y 4 deshabilitados.</text>
<text x="130.7" y="175.9">U3: SN74AHCT125N / PDIP14 / alimentacion V5.</text>
<text x="86.2" y="189.1">10k</text>
<text x="213.2" y="202">BZ1</text>
<text x="147.2" y="208.9">330R</text>
<text x="265.3" y="211.4">4k7</text>
<text x="300.9" y="215.5">BC337</text>
<text x="76.1" y="219">10k</text>
<text x="283.1" y="225.4">100k</text>
<text x="147.2" y="234.3">Rojo</text>
<text x="238.6" y="238.1">Pulso HIGH: Q2 lleva RESET a GND.</text>
<text x="76.1" y="244.4">10k</text>
<text x="195.5" y="240.6">1k</text>
<text x="12.6" y="269.8">MONTAJE Y REFERENCIAS</text>
<text x="12.6" y="275.4">V5 alimenta cargas en paralelo, fuera de la tarjeta Nano. Programar con el Nano retirado de sus zocalos.</text>
<text x="12.6" y="281">Reticula 2.54 mm; dos zocalos Nano 1x15 de 8.5 mm; buffer PDIP14 y componentes THT.</text>
<text x="12.6" y="286.6">JC8 son dos islas de soldadura para el buzzer. Los modulos externos no se convierten a la PCB C.</text>
<text x="12.6" y="292.2">S1/S2: modulo MQ con AO; DO sin uso. MQ-7: verificar calentamiento y calibracion antes de indicar ppm.</text>
<text x="12.6" y="297.8">Numeracion de interfaces segun arnes/borneras; cotejar orden y polaridad con las piezas compradas.</text>
<text x="12.6" y="303.4">Toda etiqueta exige un puente o cable real. Los recuadros son separadores graficos, sin conexion electrica.</text>
</g>
<g font-size="2.1">
<text x="90.5" y="50.4">1</text>
<text x="90.5" y="52.9">2</text>
<text x="92.7" y="49.1">1</text>
<text x="92.7" y="51.7">2</text>
<text x="90.5" y="55.5">3</text>
<text x="90.5" y="58">4</text>
<text x="92.7" y="54.2">3</text>
<text x="92.7" y="56.7">4</text>
<text x="389.7" y="84.2">1</text>
<text x="389.7" y="86.7">2</text>
<text x="389.7" y="89.2">3</text>
<text x="392" y="85.4">1</text>
<text x="392" y="88">2</text>
<text x="389.7" y="91.8">4</text>
<text x="392" y="90.5">3</text>
<text x="392" y="93.1">4</text>
<text x="92.7" y="107.5">1</text>
<text x="90.5" y="108.8">1</text>
<text x="90.5" y="111.3">2</text>
<text x="90.5" y="113.9">3</text>
<text x="92.7" y="110.1">2</text>
<text x="92.7" y="112.6">3</text>
<text x="90.5" y="116.4">4</text>
<text x="92.7" y="115.2">4</text>
<text x="92.7" y="136.7">1</text>
<text x="90.5" y="138">1</text>
<text x="90.5" y="140.6">2</text>
<text x="90.5" y="143.1">3</text>
<text x="92.7" y="139.3">2</text>
<text x="92.7" y="141.8">3</text>
<text x="387.2" y="143.9">1</text>
<text x="90.5" y="145.6">4</text>
<text x="92.7" y="144.4">4</text>
<text x="387.2" y="146.4">2</text>
<text x="387.2" y="148.9">3</text>
<text x="389.4" y="145.1">1</text>
<text x="389.4" y="147.7">2</text>
<text x="387.2" y="151.5">4</text>
<text x="387.2" y="154">5</text>
<text x="389.4" y="150.2">3</text>
<text x="389.4" y="152.7">4</text>
<text x="389.4" y="155.3">5</text>
<text x="37.1" y="221.3">1</text>
<text x="39.4" y="220.1">1</text>
<text x="37.1" y="223.9">2</text>
<text x="37.1" y="226.4">3</text>
<text x="39.4" y="222.6">2</text>
<text x="39.4" y="225.1">3</text>
<text x="39.4" y="227.7">4</text>
<text x="37.1" y="228.9">4</text>
<text x="37.1" y="231.5">5</text>
<text x="39.4" y="230.2">5</text>
</g>
<g font-size="2" fill="#000080">
<text x="88.3" y="45.3">JC5</text>
<text x="88.3" y="74.5">JC9</text>
<text x="391.8" y="80.4">JC6</text>
<text x="88.3" y="103.7">JC3</text>
<text x="88.3" y="132.9">JC2</text>
<text x="389.3" y="140">JC7</text>
<text x="88.3" y="162.1">JC4</text>
<text x="187.8" y="208.9">D3</text>
<text x="225.9" y="215.1">JC8</text>
<text x="35" y="216.2">JC1</text>
<text x="195.5" y="231.7">R7</text>
<text x="220.9" y="231.7">Q1</text>
<text x="196.9" y="247">R12</text>
</g>
<g font-size="2" fill="#202020">
<text x="387.2" y="52.7">XBee | M1</text>
<text x="22.7" y="58.5">Modulo externo</text>
<text x="22.7" y="87.7">Modulo externo</text>
<text x="22.7" y="116.9">Modulo externo</text>
<text x="388.5" y="120.5">SIM800L</text>
<text x="22.7" y="146.1">Modulo externo</text>
<text x="22.7" y="175.4">Modulo externo</text>
<text x="341.5" y="211.4">1000uF/10V</text>
<text x="369.4" y="211.4">100uF/10V</text>
<text x="397.4" y="211.4">100nF</text>
<text x="327.5" y="238.1">Cerca de JC7; retorno corto al punto comun.</text>
<text x="106.6" y="244.4">100nF</text>
<text x="209.4" y="247">100k</text>
<text x="15.1" y="255.9">JP8 (S1) -&gt; JC1: V5 / GND / V4P0 / GND / VBAT.</text>
<text x="15.1" y="259.7">VBAT &lt;=8.4 V -&gt; A3 &lt;=4.2 V; filtro Rth 5k / C3 100nF.</text>
</g>
<g font-size="1.7" fill="#999">
<text x="364.4" y="47.8">1</text>
<text x="53.6" y="50.4">5V</text>
<text x="59.6" y="48.4">1</text>
<text x="59.6" y="52.4">2</text>
<text x="364.4" y="51.9">2</text>
<text x="373.3" y="49.9">5V ADAPT</text>
<text x="373.3" y="53.9">GND</text>
<text x="51.9" y="54.4">GND</text>
<text x="52.4" y="58.5">SCL</text>
<text x="59.6" y="56.5">3</text>
<text x="364.4" y="56">3</text>
<text x="373.3" y="58">DIN</text>
<text x="52.2" y="62.6">SDA</text>
<text x="59.6" y="60.5">4</text>
<text x="364.4" y="60">4</text>
<text x="373.3" y="62.1">DOUT</text>
<text x="59.6" y="77.6">1</text>
<text x="51.9" y="83.7">GND</text>
<text x="53.6" y="79.6">5V</text>
<text x="59.6" y="81.6">2</text>
<text x="53.1" y="87.7">DO</text>
<text x="59.6" y="85.7">3</text>
<text x="59.6" y="106.8">1</text>
<text x="51.9" y="112.9">GND</text>
<text x="53.6" y="108.8">5V</text>
<text x="59.6" y="110.8">2</text>
<text x="368.2" y="113.1">1</text>
<text x="53.2" y="116.9">AO</text>
<text x="59.6" y="114.9">3</text>
<text x="59.6" y="119">4</text>
<text x="368.2" y="117.2">2</text>
<text x="377.1" y="115.2">4V</text>
<text x="377.1" y="119.2">GND</text>
<text x="50.1" y="121">DO NC</text>
<text x="368.2" y="121.2">3</text>
<text x="368.2" y="125.3">4</text>
<text x="377.1" y="123.3">RXD</text>
<text x="368.2" y="129.4">5</text>
<text x="377.1" y="127.3">TXD</text>
<text x="377.1" y="131.4">RST LOW</text>
<text x="59.6" y="136">1</text>
<text x="51.9" y="142.1">GND</text>
<text x="53.6" y="138">5V</text>
<text x="59.6" y="140">2</text>
<text x="53.2" y="146.1">AO</text>
<text x="59.6" y="144.1">3</text>
<text x="59.6" y="148.2">4</text>
<text x="50.1" y="150.2">DO NC</text>
<text x="53.6" y="167.2">5V</text>
<text x="59.6" y="165.2">1</text>
<text x="51.9" y="171.3">GND</text>
<text x="59.6" y="169.3">2</text>
<text x="59.6" y="173.3">3</text>
<text x="51.1" y="175.4">DATA</text>
<text x="201.8" y="197.7">1</text>
<text x="201.8" y="201.8">2</text>
<text x="210.7" y="199.7">5V +</text>
<text x="210.7" y="203.8">BZ -</text>
</g>
<g font-size="1.7" fill="#202020">
<text x="387.2" y="57.7">Adaptador</text>
<text x="384.7" y="61.6">regulado 3V3</text>
<text x="391" y="125.1">M2 / 4.0 V</text>
<text x="213.2" y="205.8">5 V activo</text>
<text x="174.4" y="212.4">1N4148</text>
<text x="219.6" y="236.8">BC337</text>
</g>
<g font-size="1.7">
<text x="166.7" y="72">28</text>
<text x="166.7" y="69.4">29</text>
<text x="166.7" y="66.9">30</text>
<text x="169.7" y="70.7">GND</text>
<text x="169.7" y="68.1">VIN</text>
<text x="183" y="70.7">D0/RX</text>
<text x="183.2" y="68.1">D1/TX</text>
<text x="189.2" y="66.9">1</text>
<text x="189.2" y="69.4">2</text>
<text x="189.2" y="72">3</text>
<text x="166.7" y="77">26</text>
<text x="166.7" y="74.5">27</text>
<text x="169.7" y="75.8">+5V</text>
<text x="169.7" y="73.2">RESET</text>
<text x="182.4" y="73.2">RESET</text>
<text x="184.3" y="75.8">GND</text>
<text x="189.2" y="74.5">4</text>
<text x="189.2" y="77">5</text>
<text x="90.7" y="80.1">1</text>
<text x="90.7" y="82.6">2</text>
<text x="92.7" y="78.8">1</text>
<text x="92.7" y="81.4">2</text>
<text x="92.7" y="83.9">3</text>
<text x="166.7" y="82.1">24</text>
<text x="166.7" y="79.6">25</text>
<text x="169.7" y="83.4">A5</text>
<text x="169.7" y="80.8">A6</text>
<text x="169.7" y="78.3">A7</text>
<text x="185.9" y="78.3">D2</text>
<text x="185.9" y="80.8">D3</text>
<text x="185.9" y="83.4">D4</text>
<text x="189.2" y="79.6">6</text>
<text x="189.2" y="82.1">7</text>
<text x="90.7" y="85.2">3</text>
<text x="166.7" y="89.7">21</text>
<text x="166.7" y="87.2">22</text>
<text x="166.7" y="84.7">23</text>
<text x="169.7" y="88.5">A3</text>
<text x="169.7" y="85.9">A4</text>
<text x="185.9" y="85.9">D5</text>
<text x="185.9" y="88.5">D6</text>
<text x="189.2" y="84.7">8</text>
<text x="189.2" y="87.2">9</text>
<text x="189.2" y="89.7">10</text>
<text x="166.7" y="94.8">19</text>
<text x="166.7" y="92.3">20</text>
<text x="169.7" y="93.5">A1</text>
<text x="169.7" y="91">A2</text>
<text x="185.9" y="91">D7</text>
<text x="185.9" y="93.5">D8</text>
<text x="189.2" y="92.3">11</text>
<text x="189.2" y="94.8">12</text>
<text x="166.7" y="99.9">17</text>
<text x="166.7" y="97.4">18</text>
<text x="169.7" y="101.2">3V3</text>
<text x="169.7" y="98.6">AREF</text>
<text x="169.7" y="96.1">A0</text>
<text x="185" y="98.6">D10</text>
<text x="185" y="101.2">D11</text>
<text x="185.9" y="96.1">D9</text>
<text x="189.2" y="97.4">13</text>
<text x="189.2" y="99.9">14</text>
<text x="166.7" y="102.4">16</text>
<text x="169.7" y="103.7">D13</text>
<text x="185" y="103.7">D12</text>
<text x="189.2" y="102.4">15</text>
<text x="90.7" y="167.7">1</text>
<text x="92.7" y="166.4">1</text>
<text x="90.7" y="170.3">2</text>
<text x="90.7" y="172.8">3</text>
<text x="92.7" y="169">2</text>
<text x="92.7" y="171.5">3</text>
<text x="217.2" y="212.9">1</text>
<text x="217.2" y="215.5">2</text>
<text x="219.3" y="214.2">1</text>
<text x="219.3" y="216.7">2</text>
</g>
<g font-size="1.5" fill="#00f">
<text x="81.2" y="50.3">V5</text>
<text x="109.1" y="50.3">V5</text>
<text x="109.1" y="52.8">GND</text>
<text x="344.5" y="53.8">GND</text>
<text x="346" y="49.7">V5</text>
<text x="81.2" y="54.3">GND</text>
<text x="81.2" y="58.4">SCL</text>
<text x="109.1" y="55.3">SCL</text>
<text x="109.1" y="57.9">SDA</text>
<text x="343.6" y="56.1">XB_DIN</text>
<text x="81.2" y="62.4">SDA</text>
<text x="243.8" y="60.3">XB_TX</text>
<text x="289.4" y="63.7">XB_DIN</text>
<text x="340.7" y="61.9">XB_DOUT</text>
<text x="140" y="70.1">GND</text>
<text x="319.9" y="67.5">XB_DIN</text>
<text x="141.5" y="75.1">V5</text>
<text x="214.5" y="75.1">GND</text>
<text x="214.5" y="77.7">XB_RX</text>
<text x="81.2" y="79.5">V5</text>
<text x="81.2" y="83.5">GND</text>
<text x="109.1" y="79.5">V5</text>
<text x="109.1" y="82">GND</text>
<text x="140.4" y="82.8">SCL</text>
<text x="214.5" y="80.2">XB_TX</text>
<text x="214.5" y="82.8">SIM_RX</text>
<text x="81.2" y="87.6">VIB_DO</text>
<text x="109.1" y="84.5">VIB_DO</text>
<text x="133.4" y="87.8">VBAT_SENSE</text>
<text x="140.3" y="85.3">SDA</text>
<text x="214.5" y="85.3">SIM_TX</text>
<text x="214.5" y="87.8">BZ_DRV</text>
<text x="366.1" y="87.8">GND</text>
<text x="367.6" y="85.3">V5</text>
<text x="137" y="95.5">MQ4_AO</text>
<text x="137" y="92.9">MQ7_AO</text>
<text x="137.8" y="90.4">VIB_DO</text>
<text x="214.5" y="90.4">DHT_DATA</text>
<text x="214.5" y="92.9">LED_ALERTA</text>
<text x="319.9" y="92.9">GND</text>
<text x="362.2" y="92.9">XB_DOUT</text>
<text x="363.9" y="90.4">XB_DIN</text>
<text x="214.5" y="98">RST_CMD</text>
<text x="81.2" y="108.7">V5</text>
<text x="81.2" y="112.7">GND</text>
<text x="109.1" y="108.7">V5</text>
<text x="109.1" y="111.2">GND</text>
<text x="109.1" y="113.8">MQ7_AO</text>
<text x="79.9" y="118.3">MQ7_AO</text>
<text x="347.9" y="115">V4P0</text>
<text x="348.3" y="119.1">GND</text>
<text x="344.9" y="123.2">SIM_RXD</text>
<text x="240.7" y="131">SIM_TX</text>
<text x="289.4" y="131">SIM_RXD</text>
<text x="345.1" y="127.2">SIM_TXD</text>
<text x="345.1" y="131.3">SIM_RST</text>
<text x="81.2" y="137.9">V5</text>
<text x="109.1" y="137.9">V5</text>
<text x="304.7" y="133.6">SIM_RXD</text>
<text x="81.2" y="142">GND</text>
<text x="109.1" y="140.4">GND</text>
<text x="109.1" y="143">MQ4_AO</text>
<text x="148.5" y="143.7">V5</text>
<text x="79.9" y="147.5">MQ4_AO</text>
<text x="363.2" y="145">V4P0</text>
<text x="363.5" y="147.5">GND</text>
<text x="146.9" y="152.6">SIM_TXD</text>
<text x="147.9" y="155.2">SIM_RX</text>
<text x="150.2" y="150.1">GND</text>
<text x="217" y="155.2">GND</text>
<text x="217" y="152.6">V5</text>
<text x="217" y="150.1">V5</text>
<text x="360.1" y="150.1">SIM_RXD</text>
<text x="360.3" y="152.6">SIM_TXD</text>
<text x="360.3" y="155.2">SIM_RST</text>
<text x="146.3" y="160.2">XB_DOUT</text>
<text x="150.2" y="157.7">GND</text>
<text x="217" y="160.2">V5</text>
<text x="305.9" y="160.2">GND</text>
<text x="81.2" y="167.1">V5</text>
<text x="109.1" y="167.1">V5</text>
<text x="148.5" y="162.8">XB_RX</text>
<text x="150.2" y="165.3">GND</text>
<text x="217" y="162.8">GND</text>
<text x="81.2" y="171.2">GND</text>
<text x="109.1" y="169.6">GND</text>
<text x="148.5" y="169.1">GND</text>
<text x="79.9" y="176.7">DHT_DATA</text>
<text x="106.6" y="174.2">DHT_DATA</text>
<text x="64.1" y="185.6">V5</text>
<text x="105.1" y="182.2">DHT_DATA</text>
<text x="152.3" y="197.1">LED_ALERTA</text>
<text x="179.3" y="197.4">V5</text>
<text x="194.5" y="196.2">V5</text>
<text x="307.2" y="198.3">SIM_RST</text>
<text x="347.9" y="198.3">V4P0</text>
<text x="375.8" y="198.3">V4P0</text>
<text x="403.7" y="198.3">V4P0</text>
<text x="82.4" y="207.2">VBAT</text>
<text x="192.4" y="207.1">BZ_NEG</text>
<text x="241.3" y="209.6">RST_CMD</text>
<text x="279.3" y="208.9">RST_BASE</text>
<text x="194.9" y="213.6">V5</text>
<text x="60.8" y="221.2">V5</text>
<text x="190.6" y="216.1">BZ_NEG</text>
<text x="60.8" y="223.7">GND</text>
<text x="60.8" y="226.3">V4P0</text>
<text x="152.3" y="222.5">LED_A</text>
<text x="220.3" y="224.6">BZ_NEG</text>
<text x="347.9" y="223.7">GND</text>
<text x="375.8" y="223.7">GND</text>
<text x="403.7" y="223.7">GND</text>
<text x="60.8" y="228.8">GND</text>
<text x="60.8" y="231.4">VBAT</text>
<text x="82.4" y="232.6">VBAT_SENSE</text>
<text x="104.1" y="229.2">VBAT_SENSE</text>
<text x="174.7" y="233">BZ_DRV</text>
<text x="177.2" y="228.4">BZ_NEG</text>
<text x="307.2" y="228.8">GND</text>
<text x="289.4" y="239">GND</text>
<text x="152.3" y="247.9">GND</text>
<text x="82.4" y="258">GND</text>
<text x="114.2" y="258">GND</text>
<text x="221.7" y="261.5">GND</text>
</g>
<g font-size="1.5">
<text x="174" y="148.4">1</text>
<text x="176.1" y="150">1OE#</text>
<text x="193.8" y="150">VCC</text>
<text x="198.2" y="148.4">14</text>
<text x="174" y="151">2</text>
<text x="174" y="153.5">3</text>
<text x="176.1" y="152.5">1A</text>
<text x="176.1" y="155">1Y</text>
<text x="193.1" y="152.5">4OE#</text>
<text x="195.1" y="155">4A</text>
<text x="198.2" y="153.5">12</text>
<text x="198.2" y="151">13</text>
<text x="174" y="156">4</text>
<text x="174" y="158.6">5</text>
<text x="174" y="161.1">6</text>
<text x="176.1" y="157.6">2OE#</text>
<text x="176.1" y="160.1">2A</text>
<text x="193.1" y="160.1">3OE#</text>
<text x="195.1" y="157.6">4Y</text>
<text x="198.2" y="161.1">9</text>
<text x="198.2" y="158.6">10</text>
<text x="198.2" y="156">11</text>
<text x="174" y="163.7">7</text>
<text x="176.1" y="162.7">2Y</text>
<text x="176.1" y="165.2">GND</text>
<text x="195.1" y="165.2">3Y</text>
<text x="195.1" y="162.7">3A</text>
<text x="198.2" y="163.7">8</text>
</g>
</svg>
